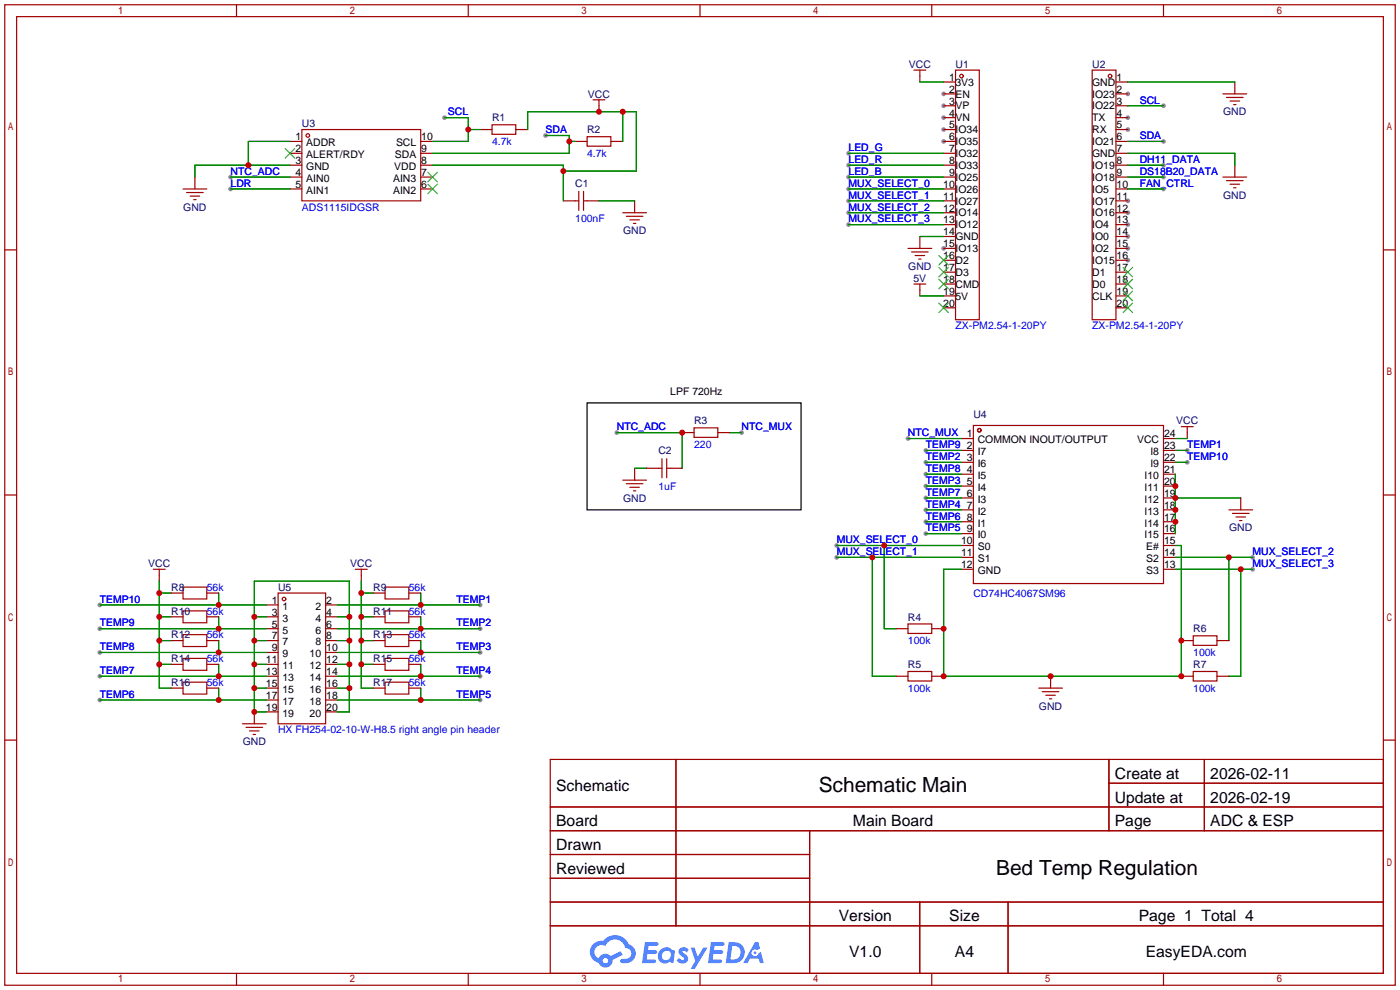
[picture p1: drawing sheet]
<svg xmlns="http://www.w3.org/2000/svg" width="299mm" height="212mm" viewBox="0 0 299 212" stroke-linecap="round" stroke-linejoin="round" font-family="sans-serif">
<g fill="#999">
<circle cx="241" cy="20.1" r=".51"/>
<circle cx="241" cy="25.1" r=".51"/>
<circle cx="241" cy="27.7" r=".51"/>
<circle cx="241" cy="42.9" r=".51"/>
<circle cx="241" cy="45.5" r=".51"/>
<circle cx="241" cy="48" r=".51"/>
<circle cx="241" cy="50.5" r=".51"/>
<circle cx="241" cy="53.1" r=".51"/>
<circle cx="241" cy="55.6" r=".51"/>
<circle cx="201.7" cy="20.1" r=".51"/>
<circle cx="201.7" cy="22.6" r=".51"/>
<circle cx="201.7" cy="25.1" r=".51"/>
<circle cx="201.7" cy="27.7" r=".51"/>
<circle cx="201.7" cy="30.2" r=".51"/>
<circle cx="201.7" cy="53.1" r=".51"/>
<circle cx="197.9" cy="114" r=".51"/>
<circle cx="197.9" cy="111.5" r=".51"/>
<circle cx="197.9" cy="109" r=".51"/>
<circle cx="197.9" cy="106.4" r=".51"/>
<circle cx="197.9" cy="103.9" r=".51"/>
<circle cx="21.3" cy="149.6" r=".51"/>
<circle cx="21.3" cy="144.5" r=".51"/>
<circle cx="21.3" cy="139.4" r=".51"/>
<circle cx="21.3" cy="134.4" r=".51"/>
<circle cx="21.3" cy="129.3" r=".51"/>
<circle cx="102.6" cy="129.3" r=".51"/>
<circle cx="102.6" cy="134.4" r=".51"/>
<circle cx="102.6" cy="139.4" r=".51"/>
<circle cx="102.6" cy="144.5" r=".51"/>
<circle cx="102.6" cy="149.6" r=".51"/>
<circle cx="197.9" cy="101.3" r=".51"/>
<circle cx="197.9" cy="98.8" r=".51"/>
<circle cx="197.9" cy="96.3" r=".51"/>
<circle cx="253.7" cy="96.3" r=".51"/>
<circle cx="253.7" cy="98.8" r=".51"/>
<circle cx="49.3" cy="37.8" r=".51"/>
<circle cx="158.5" cy="92.5" r=".51"/>
<circle cx="267.7" cy="121.7" r=".51"/>
<circle cx="267.7" cy="119.1" r=".51"/>
<circle cx="178.8" cy="116.6" r=".51"/>
<circle cx="178.8" cy="119.1" r=".51"/>
<circle cx="194.1" cy="93.7" r=".51"/>
<circle cx="248.7" cy="22.6" r=".51"/>
<circle cx="248.7" cy="30.2" r=".51"/>
<circle cx="131.8" cy="92.5" r=".51"/>
<circle cx="248.7" cy="40.4" r=".51"/>
<circle cx="116.6" cy="29" r=".51"/>
<circle cx="95" cy="25.1" r=".51"/>
<circle cx="248.7" cy="35.3" r=".51"/>
<circle cx="248.7" cy="37.8" r=".51"/>
<circle cx="181.4" cy="48" r=".51"/>
<circle cx="181.4" cy="45.5" r=".51"/>
<circle cx="181.4" cy="42.9" r=".51"/>
<circle cx="181.4" cy="40.4" r=".51"/>
<circle cx="181.4" cy="37.8" r=".51"/>
<circle cx="181.4" cy="35.3" r=".51"/>
<circle cx="181.4" cy="32.8" r=".51"/>
<circle cx="49.3" cy="40.4" r=".51"/>
</g>
<g fill="none" stroke="#a10000" stroke-width=".25">
<path d="M1 1h297.2v209.6h-297.2zM3.6 3.6h292.1v204.4h-292.1zM50.5 1v2.6M100.1 1v2.6M149.6 1v2.6M199.1 1v2.6M248.7 1v2.6M1 53.4h2.6M295.7 53.4h2.5M1 105.8h2.6M295.7 105.8h2.5M1 158.2h2.6"/>
<path d="M295.7 158.2h2.5M117.6 162.3h178.1v45.7h-178.1zM117.6 172.5h178.1M117.6 177.5h178.1M144.5 162.3v35.6M173 177.5v30.5M237 162.3v15.2M237 167.4h58.7M257.4 162.3v15.2M117.6 182.6h55.4M117.6 192.8h178.1M117.6 187.7h55.4"/>
<path d="M117.6 197.9h178.1M196.6 192.8v15.2M215.4 192.8v15.2M50.5 208v2.6M100.1 208v2.6M149.6 208v2.6M199.1 208v2.6M248.7 208v2.6"/>
</g>
<g fill="#5487ff">
<path d="M145.3 202.7a1.3 1.3 0 0 1 1.9 .3l-.4 .6a.54 .54 0 0 0-.9-.2l.1 .2a1.34 1.34 0 0 1 .9 1.8 1.47 1.47 0 0 1-2.3-.1l.5-.6 .8 .5a.31 .31 0 0 0 .4-.3 .31 .31 0 0 0-.3-.4 1.12 1.12 0 0 1-.7-1.8z"/>
<path d="M147.6 202.5h.9l.6 2 1.2-2h.9l-2.7 4.6h-.9l1-1.7z"/>
<path d="M137.8 201.4h1.7a1.31 1.31 0 0 1 1.2 .2 .4 .4 0 0 1-.3 .5l-1.8 .1-.1 .9h1.6a.4 .4 0 0 1 .4 .4 .4 .4 0 0 1-.5 .4h-1.6l-.2 1.2h1.4a.46 .46 0 0 1 .5 0 .46 .46 0 0 1 .1 .5l-.4 .2h-2.6z"/>
<path d="M151.9 201.4h1.7a1.32 1.32 0 0 1 1.2 .2 .39 .39 0 0 1-.3 .5l-1.8 .1-.1 .9h1.6a.4 .4 0 0 1 .4 .4 .4 .4 0 0 1-.4 .4h-1.7l-.2 1.2h1.4a.46 .46 0 0 1 .5 0 .46 .46 0 0 1 .1 .5l-.4 .2h-2.6z"/>
<path d="M161.3 201.4h.8l.3 1.3-.6 .4a.75 .75 0 0 0-1.1 .3 .75 .75 0 0 0 .5 1 .75 .75 0 0 0 .9-.7l.5-.2 .6 2.3h-.8l-.3-.9h-1.8l-.5 .9h-1z"/>
<path d="M155.7 201.4l-.6 4.4h1.5a2.27 2.27 0 0 0 2.6-2.2 2.27 2.27 0 0 0-2.7-2.2zM156.5 202.1a1.5 1.5 0 0 1 1.8 1.6 1.5 1.5 0 0 1-1.9 1.4h-.3z"/>
<path d="M141.2 203a1.6 1.6 0 0 0-.3 2.3 1.6 1.6 0 0 0 2.3 .2l.7 .3 .3-2.4-.1-.3-.5-.1a1.58 1.58 0 0 0-2.4 0zM141.8 203.5a.98 .98 0 0 1 1.6 .4 .98 .98 0 0 1-1.1 1.3 .94 .94 0 0 1-.9-.7 .94 .94 0 0 1 .4-1z"/>
<path d="M126.8 201.8a2.37 2.37 0 0 0 1.1 4 1.54 1.54 0 0 0 1.8 1 1.54 1.54 0 0 0 1.2-1.6l2.2-1.1-.5-.8-2 1a1.57 1.57 0 0 0-2.7 .5 1.5 1.5 0 0 1-.7-2.1 1.5 1.5 0 0 1 2.2-.5 2.23 2.23 0 0 1 2.3-1.4 2.23 2.23 0 0 1 2 1.8 1.16 1.16 0 0 1 1.2 1.1 1.16 1.16 0 0 1-1.1 1.2h-.7a.47 .47 0 0 0-.5 .4 .47 .47 0 0 0 .4 .5 2.17 2.17 0 0 0 2.5-.9 2.17 2.17 0 0 0-.3-2.7l-.8-.4a3.2 3.2 0 0 0-5.5-.7l-1.1 .1zM128.8 205.3a.6 .6 0 0 1 1.2 0 .6 .6 0 0 1-1.2 0z"/>
<circle cx="161.4" cy="203.6" r=".28"/>
</g>
<g fill="none" stroke="#a10000" stroke-width=".25">
<path d="M195.3 15h2.6M196.6 15v2.5M201.7 17.5h2.5M204.2 15h5.1v53.3h-5.1zM233.4 15h5.1v53.3h-5.1zM238.5 17.5h2.5M263.9 17.5v2.6M41.7 37.8v2.6M62 30.2h2.5M62 32.8h2.5M62 35.3h2.5M62 37.8h2.5"/>
<path d="M64.5 27.7h25.4v15.2h-25.4zM89.9 30.2h2.6M89.9 32.8h2.6M89.9 35.3h2.6M89.9 37.8h2.6M102.6 27.7h2.6M105.2 26.7h5v2h-5zM110.2 27.7h2.6M122.9 30.2h2.6M125.5 29.2h5.1v2h-5.1zM126.7 21.3h2.6M128 21.3v2.6"/>
<path d="M130.6 30.2h2.5M201.7 30.2h2.5M201.7 32.8h2.5M201.7 35.3h2.5M201.7 37.8h2.5M201.7 20.1h2.5M201.7 22.6h2.5M201.7 25.1h2.5M201.7 27.7h2.5M238.5 30.2h2.5M238.5 32.8h2.5M238.5 35.3h2.5"/>
<path d="M238.5 37.8h2.5M238.5 20.1h2.5M238.5 22.6h2.5M238.5 25.1h2.5M238.5 27.7h2.5M261.4 37.8h5M261.4 20.1h5M262.1 20.8h3.6M262.1 38.6h3.6M262.9 21.6h2M262.9 39.4h2M263.7 22.4h.5"/>
<path d="M263.9 35.3v2.5M39.1 40.4h5.1M39.9 41.1h3.5M40.6 41.9h2.1M41.4 42.7h.5M62 40.4h2.5M89.9 40.4h2.6M120.4 42.9h3.3M123.7 40.9v4.1M124.7 42.9h3.3M124.7 40.9v4.1M133.1 45.5h5.1"/>
<path d="M133.9 46.2h3.5M134.6 47h2.1M135.4 47.8h.5M135.6 42.9v2.6M194.1 53.1h5M194.8 53.8h3.6M195.6 54.6h2M196.3 55.4h.5M196.6 50.5v2.6M201.7 40.4h2.5M201.7 42.9h2.5M201.7 45.5h2.5"/>
<path d="M201.7 48h2.5M201.7 50.5h2.5M201.7 53.1h2.5M201.7 55.6h2.5M201.7 58.2h2.5M238.5 40.4h2.5M238.5 42.9h2.5M238.5 45.5h2.5M238.5 48h2.5M238.5 50.5h2.5M238.5 53.1h2.5M238.5 55.6h2.5"/>
<path d="M238.5 58.2h2.5M263.7 40.1h.5M195.3 60.7h2.6M196.6 60.7v2.5M201.7 60.7h2.5M201.7 63.2h2.5M201.7 65.8h2.5M238.5 60.7h2.5M238.5 63.2h2.5M238.5 65.8h2.5M141.5 98v4.1M142.5 98v4.1"/>
<path d="M145.8 92.5h2.5M148.3 91.4h5.1v2.1h-5.1zM153.4 92.5h2.6M205.5 93.7h2.5M205.5 96.3h2.5M205.5 98.8h2.5M208 90.9h40.7v33.8h-40.7zM248.7 93.7h2.5M248.7 96.3h2.5M248.7 98.8h2.5M252.5 91.2h2.5M253.7 91.2v2.5"/>
<path d="M133.1 102.6h5.1M133.9 103.4h3.5M134.6 104.1h2.1M135.4 104.9h.5M135.6 100.1v2.5M138.2 100.1h3.3M142.5 100.1h3.3M205.5 101.3h2.5M205.5 103.9h2.5M205.5 106.4h2.5M205.5 109h2.5M205.5 111.5h2.5"/>
<path d="M205.5 114h2.5M205.5 116.6h2.5M205.5 119.1h2.5M248.7 101.3h2.5M248.7 103.9h2.5M248.7 106.4h2.5M248.7 109h2.5M248.7 111.5h2.5M248.7 114h2.5M248.7 116.6h2.5M248.7 119.1h2.5M262.6 109h5.1"/>
<path d="M263.4 109.7h3.6M264.2 110.5h2M264.9 111.3h.5M265.2 106.4v2.6M32.8 121.7h2.5M34 121.7v2.5M36.6 131.8h2.5M36.6 136.9h2.5M36.6 126.7h2.5M39.1 135.6h5.1v2.6h-5.1zM39.1 130.6h5.1v2.5h-5.1zM39.1 125.5h5.1v2.5h-5.1z"/>
<path d="M44.2 131.8h2.5M44.2 136.9h2.5M44.2 126.7h2.5M56.9 129.3h2.5M56.9 131.8h2.5M56.9 134.4h2.5M56.9 136.9h2.5M56.9 139.4h2.5M59.4 126.7h10.2v28h-10.2zM69.6 129.3h2.5M69.6 131.8h2.5M69.6 134.4h2.5"/>
<path d="M69.6 136.9h2.5M69.6 139.4h2.5M75.9 121.7h2.6M77.2 121.7v2.5M79.8 131.8h2.5M79.8 136.9h2.5M79.8 126.7h2.5M82.3 135.6h5.1v2.6h-5.1zM82.3 130.6h5.1v2.5h-5.1zM82.3 125.5h5.1v2.5h-5.1zM87.4 131.8h2.5M87.4 136.9h2.5"/>
<path d="M87.4 126.7h2.5M191.5 134.4h2.6M194.1 133.4h5v2h-5zM199.1 134.4h2.6M205.5 121.7h2.5M248.7 121.7h2.5M252.5 136.9h2.5M255 135.9h5.1v2h-5.1zM260.1 136.9h2.5M36.6 147.1h2.5M36.6 142h2.5M39.1 145.8h5.1v2.5h-5.1z"/>
<path d="M39.1 140.7h5.1v2.6h-5.1zM44.2 147.1h2.5M44.2 142h2.5M51.8 154.7h5.1M52.6 155.4h3.5M53.3 156.2h2.1M54.1 157h.5M54.4 152.1v2.6M56.9 152.1h2.5M56.9 149.6h2.5M56.9 147.1h2.5M56.9 144.5h2.5"/>
<path d="M56.9 142h2.5M69.6 152.1h2.5M69.6 149.6h2.5M69.6 147.1h2.5M69.6 144.5h2.5M69.6 142h2.5M79.8 147.1h2.5M79.8 142h2.5M82.3 145.8h5.1v2.5h-5.1zM82.3 140.7h5.1v2.6h-5.1zM87.4 147.1h2.5M87.4 142h2.5"/>
<path d="M191.5 144.5h2.6M194.1 143.5h5v2h-5zM199.1 144.5h2.6M222 147.1h5.1M222.8 147.8h3.5M223.5 148.6h2.1M224.3 149.4h.5M224.5 144.5v2.6M252.5 144.5h2.5M255 143.5h5.1v2h-5.1zM260.1 144.5h2.5"/>
<circle cx="205.5" cy="16.3" r=".38"/>
<circle cx="237.2" cy="16.3" r=".38"/>
<circle cx="65.8" cy="29" r=".38"/>
<circle cx="209.3" cy="91.9" r=".38"/>
<circle cx="60.7" cy="128" r=".38"/>
</g>
<g fill="none" stroke="#3c3" stroke-width=".25">
<path d="M61 31.8l2 2M63 31.8l-2 2M91.4 39.4l2.1 2M91.4 36.8l2.1 2.1M93.5 39.4l-2.1 2M93.5 36.8l-2.1 2.1M200.7 54.6l2 2M200.7 57.2l2 2M200.7 59.7l2 2M202.7 54.6l-2 2M202.7 57.2l-2 2M202.7 59.7l-2 2"/>
<path d="M240 57.2l2.1 2M240 59.7l2.1 2M242.1 57.2l-2.1 2M242.1 59.7l-2.1 2M200.7 64.8l2 2M202.7 64.8l-2 2M240 62.2l2.1 2.1M240 64.8l2.1 2M242.1 62.2l-2.1 2.1M242.1 64.8l-2.1 2"/>
</g>
<g fill="none" stroke="#008700" stroke-width=".25">
<path d="M196.6 17.5h5.1M241 17.5h22.9M49.3 37.8h12.7M62 30.2h-8.9v5.1M62 35.3h-20.3v2.5M92.5 35.3h27.9v7.6M95 25.1h5.1v5.1h-7.6M100.1 27.7h2.5M112.8 27.7v-3.8h23.2v12.7h-15.6M116.6 29h5.1v3.8h-29.2M121.7 30.2h1.2M133.1 23.9v6.3"/>
<path d="M181.4 37.8h20.3M181.4 35.3h20.3M181.4 32.8h20.3M241 37.8h7.7M241 22.6h7.7M241 30.2h7.7M241 35.3h7.7M241 32.8h22.9v2.5M49.3 40.4h12.7M128 42.9h7.6M181.4 40.4h20.3M181.4 48h20.3"/>
<path d="M181.4 45.5h20.3M181.4 42.9h20.3M196.6 50.5h5.1M241 40.4h7.7M196.6 63.2h5.1M131.8 92.5h14v7.6M156 92.5h2.5M194.1 93.7h11.4M197.9 98.8h7.6M197.9 96.3h7.6M251.2 98.8h2.5M251.2 96.3h2.5"/>
<path d="M251.2 93.7h2.5M135.6 100.1h2.6M178.8 119.1h26.7M178.8 116.6h26.7M186.4 119.1v25.4h5.1M189 116.6v17.8h2.5M197.9 114h7.6M197.9 111.5h7.6M197.9 109h7.6M197.9 106.4h7.6M197.9 103.9h7.6M197.9 101.3h7.6"/>
<path d="M251.2 106.4h14M251.2 116.6h1.3v27.9h-50.8v-22.8h3.8M251.2 119.1h16.5M251.2 101.3v12.7M262.6 119.1v17.8M21.3 139.4h35.6M21.3 134.4h35.6M21.3 129.3h35.6M34 124.2v22.9h2.6M34 136.9h2.6M34 131.8h2.6M34 126.7h2.6"/>
<path d="M46.7 126.7v2.6M46.7 131.8v2.6M46.7 136.9v2.5M54.4 136.9h2.5M54.4 131.8h2.5M72.1 139.4h30.5M72.1 134.4h30.5M72.1 129.3h30.5M72.1 136.9h2.6M72.1 131.8h2.6M77.2 124.2v22.9h2.6M77.2 136.9h2.6"/>
<path d="M77.2 131.8h2.6M77.2 126.7h2.6M89.9 126.7v2.6M89.9 131.8v2.6M89.9 136.9v2.5M251.2 121.7h16.5M265.2 121.7v22.8h-2.6M21.3 149.6h35.6M21.3 144.5h35.6M34 142h2.6M46.7 142v2.5M46.7 147.1v2.5"/>
<path d="M54.4 142h2.5M54.4 147.1h2.5M56.9 152.1h-2.5v-27.9h20.3v27.9h-2.6M72.1 149.6h30.5M72.1 144.5h30.5M72.1 142h2.6M72.1 147.1h2.6M77.2 142h2.6M89.9 142v2.5M89.9 147.1v2.5"/>
</g>
<path d="M125.5 86.1h45.7v22.9h-45.7z" fill="none" stroke="#000" stroke-width=".25"/>
<g fill="#c00">
<circle cx="46.7" cy="149.6" r=".63"/>
<circle cx="46.7" cy="144.5" r=".63"/>
<circle cx="46.7" cy="139.4" r=".63"/>
<circle cx="46.7" cy="134.4" r=".63"/>
<circle cx="46.7" cy="129.3" r=".63"/>
<circle cx="89.9" cy="129.3" r=".63"/>
<circle cx="89.9" cy="134.4" r=".63"/>
<circle cx="89.9" cy="139.4" r=".63"/>
<circle cx="89.9" cy="144.5" r=".63"/>
<circle cx="89.9" cy="149.6" r=".63"/>
<circle cx="265.2" cy="121.7" r=".63"/>
<circle cx="262.6" cy="119.1" r=".63"/>
<circle cx="189" cy="116.6" r=".63"/>
<circle cx="186.4" cy="119.1" r=".63"/>
<circle cx="74.7" cy="131.8" r=".63"/>
<circle cx="74.7" cy="136.9" r=".63"/>
<circle cx="74.7" cy="142" r=".63"/>
<circle cx="74.7" cy="147.1" r=".63"/>
<circle cx="54.4" cy="131.8" r=".63"/>
<circle cx="54.4" cy="136.9" r=".63"/>
<circle cx="54.4" cy="142" r=".63"/>
<circle cx="54.4" cy="147.1" r=".63"/>
<circle cx="54.4" cy="152.1" r=".63"/>
<circle cx="145.8" cy="92.5" r=".63"/>
<circle cx="251.2" cy="103.9" r=".63"/>
<circle cx="251.2" cy="106.4" r=".63"/>
<circle cx="251.2" cy="109" r=".63"/>
<circle cx="251.2" cy="111.5" r=".63"/>
<circle cx="77.2" cy="126.7" r=".63"/>
<circle cx="77.2" cy="131.8" r=".63"/>
<circle cx="77.2" cy="136.9" r=".63"/>
<circle cx="77.2" cy="142" r=".63"/>
<circle cx="34" cy="126.7" r=".63"/>
<circle cx="34" cy="131.8" r=".63"/>
<circle cx="34" cy="136.9" r=".63"/>
<circle cx="34" cy="142" r=".63"/>
<circle cx="53.1" cy="35.3" r=".63"/>
<circle cx="121.7" cy="30.2" r=".63"/>
<circle cx="100.1" cy="27.7" r=".63"/>
<circle cx="120.4" cy="36.6" r=".63"/>
<circle cx="133.1" cy="23.9" r=".63"/>
<circle cx="128" cy="23.9" r=".63"/>
<circle cx="252.5" cy="144.5" r=".63"/>
<circle cx="224.5" cy="144.5" r=".63"/>
<circle cx="201.7" cy="144.5" r=".63"/>
<circle cx="201.7" cy="134.4" r=".63"/>
<circle cx="252.5" cy="136.9" r=".63"/>
</g>
<g font-size="4.5">
<text x="175" y="169.3">Schematic Main</text>
<text x="212.9" y="187.1">Bed Temp Regulation</text>
</g>
<g font-size="3.3">
<text x="238.3" y="166.4">Create at</text>
<text x="258.7" y="166.4">2026-02-11</text>
<text x="118.9" y="169">Schematic</text>
<text x="238.3" y="171.5">Update at</text>
<text x="258.7" y="171.5">2026-02-19</text>
<text x="118.9" y="176.6">Board</text>
<text x="182.3" y="176.6">Main Board</text>
<text x="238.3" y="176.6">Page</text>
<text x="258.7" y="176.6">ADC &amp; ESP</text>
<text x="118.9" y="181.7">Drawn</text>
<text x="118.9" y="186.8">Reviewed</text>
<text x="179.3" y="196.9">Version</text>
<text x="202.9" y="196.9">Size</text>
<text x="243.4" y="196.9">Page 1 Total 4</text>
<text x="181.5" y="204.5">V1.0</text>
<text x="204.1" y="204.5">A4</text>
<text x="244.9" y="204.5">EasyEDA.com</text>
</g>
<g font-size="2.2" fill="#000080">
<text x="194.2" y="14.5">VCC</text>
<text x="204.2" y="14.5">U1</text>
<text x="233.4" y="14.5">U2</text>
<text x="125.7" y="20.9">VCC</text>
<text x="64.5" y="27.2">U3</text>
<text x="105.2" y="25.9">R1</text>
<text x="125.5" y="28.5">R2</text>
<text x="261.4" y="24.7">GND</text>
<text x="122.9" y="39.9">C1</text>
<text x="39.2" y="45">GND</text>
<text x="261.4" y="42.4">GND</text>
<text x="133.2" y="50.1">GND</text>
<text x="194.1" y="57.7">GND</text>
<text x="195.2" y="60.2">5V</text>
<text x="208" y="89.4">U4</text>
<text x="148.3" y="90.7">R3</text>
<text x="251.4" y="90.7">VCC</text>
<text x="140.7" y="97.1">C2</text>
<text x="133.2" y="107.2">GND</text>
<text x="262.7" y="113.6">GND</text>
<text x="31.7" y="121.2">VCC</text>
<text x="74.9" y="121.2">VCC</text>
<text x="36.6" y="131.3">R10</text>
<text x="36.6" y="126.3">R8</text>
<text x="59.4" y="126.3">U5</text>
<text x="79.8" y="131.3">R11</text>
<text x="79.8" y="126.3">R9</text>
<text x="36.6" y="136.4">R12</text>
<text x="79.8" y="136.4">R13</text>
<text x="194.1" y="132.6">R4</text>
<text x="255" y="135.2">R6</text>
<text x="36.6" y="141.5">R14</text>
<text x="79.8" y="141.5">R15</text>
<text x="194.1" y="142.8">R5</text>
<text x="255" y="142.8">R7</text>
<text x="36.6" y="146.6">R16</text>
<text x="79.8" y="146.6">R17</text>
<text x="222.1" y="151.7">GND</text>
<text x="51.9" y="159.3">GND</text>
</g>
<g font-size="2.2">
<text x="202.8" y="17.3">1</text>
<text x="238.6" y="17.3">1</text>
<text x="202.8" y="19.8">2</text>
<text x="202.8" y="22.4">3</text>
<text x="204.2" y="18.3">3V3</text>
<text x="204.2" y="20.9">EN</text>
<text x="204.2" y="23.4">VP</text>
<text x="233.4" y="18.3">GND</text>
<text x="233.4" y="20.9">IO23</text>
<text x="233.4" y="23.4">IO22</text>
<text x="238.6" y="19.8">2</text>
<text x="238.6" y="22.4">3</text>
<text x="63.1" y="30">1</text>
<text x="90" y="30">10</text>
<text x="202.8" y="24.9">4</text>
<text x="202.8" y="27.4">5</text>
<text x="202.8" y="30">6</text>
<text x="204.2" y="25.9">VN</text>
<text x="204.2" y="28.5">IO34</text>
<text x="233.4" y="25.9">TX</text>
<text x="233.4" y="28.5">RX</text>
<text x="238.6" y="24.9">4</text>
<text x="238.6" y="27.4">5</text>
<text x="238.6" y="30">6</text>
<text x="63.1" y="32.5">2</text>
<text x="63.1" y="35.1">3</text>
<text x="65.5" y="31.3">ADDR</text>
<text x="65.5" y="33.8">ALERT/RDY</text>
<text x="84.4" y="33.8">SDA</text>
<text x="84.6" y="31.3">SCL</text>
<text x="90" y="35.1">8</text>
<text x="90" y="32.5">9</text>
<text x="202.8" y="32.5">7</text>
<text x="202.8" y="35.1">8</text>
<text x="204.2" y="31">IO35</text>
<text x="204.2" y="33.6">IO32</text>
<text x="233.4" y="31">IO21</text>
<text x="233.4" y="33.6">GND</text>
<text x="238.6" y="32.5">7</text>
<text x="238.6" y="35.1">8</text>
<text x="63.1" y="37.6">4</text>
<text x="63.1" y="40.1">5</text>
<text x="65.5" y="36.3">GND</text>
<text x="65.5" y="38.9">AIN0</text>
<text x="65.5" y="41.4">AIN1</text>
<text x="84" y="41.4">AIN2</text>
<text x="84" y="38.9">AIN3</text>
<text x="84.3" y="36.3">VDD</text>
<text x="90" y="40.1">6</text>
<text x="90" y="37.6">7</text>
<text x="201.6" y="40.1">10</text>
<text x="202.8" y="37.6">9</text>
<text x="204.2" y="36.1">IO33</text>
<text x="204.2" y="38.6">IO25</text>
<text x="204.2" y="41.2">IO26</text>
<text x="233.4" y="36.1">IO19</text>
<text x="233.4" y="38.6">IO18</text>
<text x="233.4" y="41.2">IO5</text>
<text x="238.6" y="37.6">9</text>
<text x="238.6" y="40.1">10</text>
<text x="201.6" y="42.7">11</text>
<text x="201.6" y="45.2">12</text>
<text x="201.6" y="47.8">13</text>
<text x="204.2" y="43.7">IO27</text>
<text x="204.2" y="46.3">IO14</text>
<text x="233.4" y="43.7">IO17</text>
<text x="233.4" y="46.3">IO16</text>
<text x="238.6" y="42.7">11</text>
<text x="238.6" y="45.2">12</text>
<text x="238.6" y="47.8">13</text>
<text x="201.6" y="50.3">14</text>
<text x="201.6" y="52.8">15</text>
<text x="204.2" y="48.8">IO12</text>
<text x="204.2" y="51.3">GND</text>
<text x="204.2" y="53.9">IO13</text>
<text x="233.4" y="48.8">IO4</text>
<text x="233.4" y="51.3">IO0</text>
<text x="233.4" y="53.9">IO2</text>
<text x="238.6" y="50.3">14</text>
<text x="238.6" y="52.8">15</text>
<text x="201.6" y="55.4">16</text>
<text x="201.6" y="57.9">17</text>
<text x="204.2" y="56.4">D2</text>
<text x="204.2" y="59">D3</text>
<text x="233.4" y="56.4">IO15</text>
<text x="233.4" y="59">D1</text>
<text x="238.6" y="55.4">16</text>
<text x="238.6" y="57.9">17</text>
<text x="201.6" y="60.5">18</text>
<text x="201.6" y="63">19</text>
<text x="201.6" y="65.5">20</text>
<text x="204.2" y="61.5">CMD</text>
<text x="204.2" y="64">5V</text>
<text x="233.4" y="61.5">D0</text>
<text x="233.4" y="64">CLK</text>
<text x="238.6" y="60.5">18</text>
<text x="238.6" y="63">19</text>
<text x="238.6" y="65.5">20</text>
<text x="143.3" y="84.4">LPF 720Hz</text>
<text x="206.7" y="93.5">1</text>
<text x="209" y="94.8">COMMON INOUT/OUTPUT</text>
<text x="243" y="94.8">VCC</text>
<text x="248.8" y="93.5">24</text>
<text x="206.7" y="96">2</text>
<text x="206.7" y="98.6">3</text>
<text x="206.7" y="101.1">4</text>
<text x="209" y="97.3">I7</text>
<text x="209" y="99.8">I6</text>
<text x="245.9" y="99.8">I9</text>
<text x="245.9" y="97.3">I8</text>
<text x="248.8" y="101.1">21</text>
<text x="248.8" y="98.6">22</text>
<text x="248.8" y="96">23</text>
<text x="206.7" y="103.6">5</text>
<text x="206.7" y="106.2">6</text>
<text x="209" y="102.4">I5</text>
<text x="209" y="104.9">I4</text>
<text x="209" y="107.5">I3</text>
<text x="244.6" y="107.5">I12</text>
<text x="244.6" y="104.9">I11</text>
<text x="244.6" y="102.4">I10</text>
<text x="248.8" y="106.2">19</text>
<text x="248.8" y="103.6">20</text>
<text x="206.7" y="108.7">7</text>
<text x="206.7" y="111.3">8</text>
<text x="206.7" y="113.8">9</text>
<text x="209" y="110">I2</text>
<text x="209" y="112.5">I1</text>
<text x="244.6" y="112.5">I14</text>
<text x="244.6" y="110">I13</text>
<text x="248.8" y="113.8">16</text>
<text x="248.8" y="111.3">17</text>
<text x="248.8" y="108.7">18</text>
<text x="205.4" y="116.3">10</text>
<text x="205.4" y="118.9">11</text>
<text x="209" y="115.1">I0</text>
<text x="209" y="117.6">S0</text>
<text x="244.6" y="115.1">I15</text>
<text x="245" y="117.6">E#</text>
<text x="248.8" y="118.9">14</text>
<text x="248.8" y="116.3">15</text>
<text x="205.4" y="121.4">12</text>
<text x="209" y="120.2">S1</text>
<text x="209" y="122.7">GND</text>
<text x="245" y="122.7">S3</text>
<text x="245" y="120.2">S2</text>
<text x="248.8" y="121.4">13</text>
<text x="58.1" y="129">1</text>
<text x="58.1" y="131.6">3</text>
<text x="60.4" y="130.3">1</text>
<text x="67.4" y="130.3">2</text>
<text x="69.7" y="131.6">4</text>
<text x="69.7" y="129">2</text>
<text x="58.1" y="134.1">5</text>
<text x="58.1" y="136.7">7</text>
<text x="60.4" y="132.9">3</text>
<text x="60.4" y="135.4">5</text>
<text x="60.4" y="137.9">7</text>
<text x="67.4" y="137.9">8</text>
<text x="67.4" y="135.4">6</text>
<text x="67.4" y="132.9">4</text>
<text x="69.7" y="136.7">8</text>
<text x="69.7" y="134.1">6</text>
<text x="56.8" y="141.7">11</text>
<text x="58.1" y="139.2">9</text>
<text x="60.4" y="140.5">9</text>
<text x="60.4" y="143">11</text>
<text x="66.2" y="143">12</text>
<text x="66.2" y="140.5">10</text>
<text x="69.7" y="141.7">12</text>
<text x="69.7" y="139.2">10</text>
<text x="56.8" y="144.3">13</text>
<text x="56.8" y="146.8">15</text>
<text x="56.8" y="149.4">17</text>
<text x="60.4" y="145.6">13</text>
<text x="60.4" y="148.1">15</text>
<text x="66.2" y="148.1">16</text>
<text x="66.2" y="145.6">14</text>
<text x="69.7" y="149.4">18</text>
<text x="69.7" y="146.8">16</text>
<text x="69.7" y="144.3">14</text>
<text x="56.8" y="151.9">19</text>
<text x="60.4" y="150.6">17</text>
<text x="60.4" y="153.2">19</text>
<text x="66.2" y="153.2">20</text>
<text x="66.2" y="150.6">18</text>
<text x="69.7" y="151.9">20</text>
</g>
<g font-size="2.2" fill="#00f">
<text x="243.6" y="22.1">SCL</text>
<text x="95.7" y="24.7">SCL</text>
<text x="116.6" y="28.5">SDA</text>
<text x="243.6" y="29.7">SDA</text>
<text x="105.2" y="31">4.7k</text>
<text x="125.5" y="33.6">4.7k</text>
<text x="181.4" y="34.8">LED_R</text>
<text x="181.4" y="32.3">LED_G</text>
<text x="243.6" y="34.8">DH11_DATA</text>
<text x="49.3" y="37.4">NTC_ADC</text>
<text x="49.3" y="39.9">LDR</text>
<text x="181.4" y="39.9">MUX_SELECT_0</text>
<text x="181.4" y="37.4">LED_B</text>
<text x="243.6" y="39.9">FAN_CTRL</text>
<text x="243.6" y="37.4">DS18B20_DATA</text>
<text x="64.5" y="45">ADS1115IDGSR</text>
<text x="122.9" y="47.5">100nF</text>
<text x="181.4" y="47.5">MUX_SELECT_3</text>
<text x="181.4" y="45">MUX_SELECT_2</text>
<text x="181.4" y="42.4">MUX_SELECT_1</text>
<text x="204.2" y="70.4">ZX-PM2.54-1-20PY</text>
<text x="233.4" y="70.4">ZX-PM2.54-1-20PY</text>
<text x="131.8" y="92">NTC_ADC</text>
<text x="148.3" y="95.8">220</text>
<text x="158.5" y="92">NTC_MUX</text>
<text x="194.1" y="93.2">NTC_MUX</text>
<text x="197.9" y="95.8">TEMP9</text>
<text x="253.7" y="95.8">TEMP1</text>
<text x="197.9" y="100.9">TEMP8</text>
<text x="197.9" y="98.3">TEMP2</text>
<text x="253.7" y="98.3">TEMP10</text>
<text x="140.7" y="104.7">1uF</text>
<text x="197.9" y="105.9">TEMP7</text>
<text x="197.9" y="103.4">TEMP3</text>
<text x="197.9" y="113.6">TEMP5</text>
<text x="197.9" y="111">TEMP6</text>
<text x="197.9" y="108.5">TEMP4</text>
<text x="178.8" y="116.1">MUX_SELECT_0</text>
<text x="178.8" y="118.6">MUX_SELECT_1</text>
<text x="267.7" y="118.6">MUX_SELECT_2</text>
<text x="267.7" y="121.2">MUX_SELECT_3</text>
<text x="21.3" y="128.8">TEMP10</text>
<text x="44.2" y="131.3">56k</text>
<text x="44.2" y="126.3">56k</text>
<text x="87.4" y="131.3">56k</text>
<text x="87.4" y="126.3">56k</text>
<text x="97.5" y="128.8">TEMP1</text>
<text x="208" y="127.5">CD74HC4067SM96</text>
<text x="21.3" y="133.9">TEMP9</text>
<text x="44.2" y="136.4">56k</text>
<text x="87.4" y="136.4">56k</text>
<text x="97.5" y="133.9">TEMP2</text>
<text x="194.1" y="137.7">100k</text>
<text x="21.3" y="139">TEMP8</text>
<text x="44.2" y="141.5">56k</text>
<text x="87.4" y="141.5">56k</text>
<text x="97.5" y="139">TEMP3</text>
<text x="255" y="140.2">100k</text>
<text x="21.3" y="149.1">TEMP6</text>
<text x="21.3" y="144">TEMP7</text>
<text x="44.2" y="146.6">56k</text>
<text x="87.4" y="146.6">56k</text>
<text x="97.5" y="144">TEMP4</text>
<text x="97.5" y="149.1">TEMP5</text>
<text x="194.1" y="147.9">100k</text>
<text x="255" y="147.9">100k</text>
<text x="59.4" y="156.7">HX FH254-02-10-W-H8.5 right angle pin header</text>
</g>
</svg>
